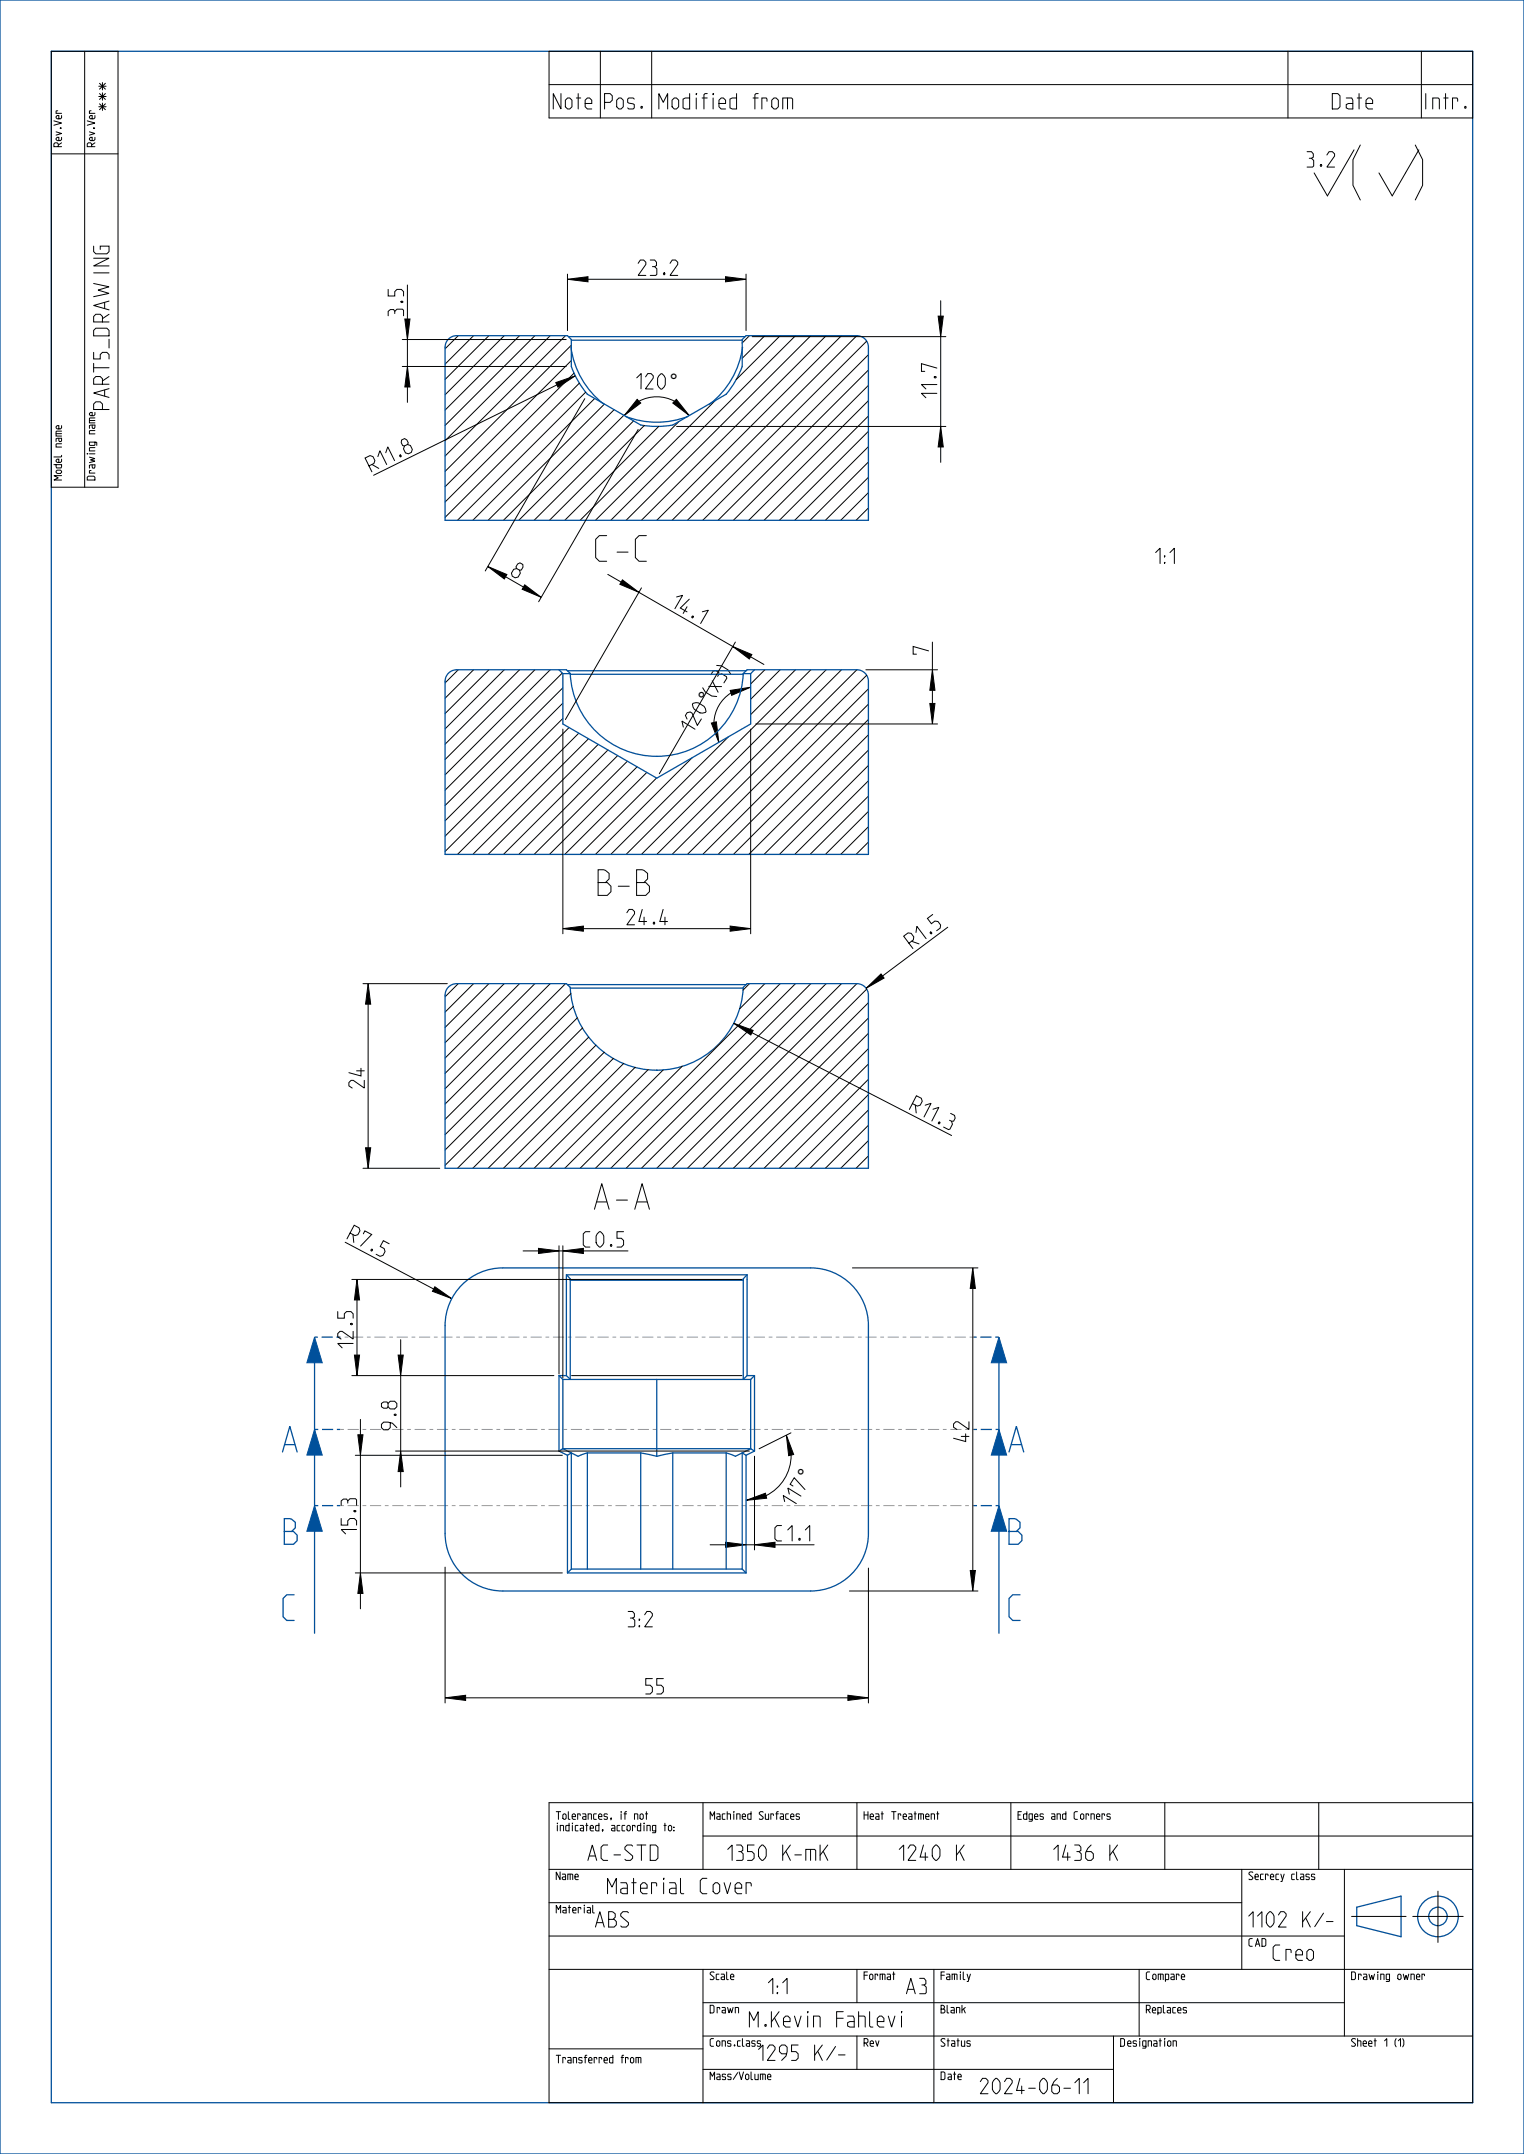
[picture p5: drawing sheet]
<svg xmlns="http://www.w3.org/2000/svg" width="297mm" height="420mm" viewBox="0 0 297 420" stroke-linecap="round" stroke-linejoin="round" font-family="sans-serif">
<path d="M89 65.5a2.25 2.25 0 0 0-2.3 2.2M111.3 71.5a17.7 17.7 0 0 0 3.2 5.4M144.6 71.5a17.7 17.7 0 0 1-3.1 5.4M167 65.5a2.25 2.25 0 0 1 2.2 2.2M124.9 82.9a17.7 17.7 0 0 0 6.2 0M89 130.6a2.25 2.25 0 0 0-2.3 2.2M167 130.6a2.25 2.25 0 0 1 2.2 2.2M89 191.8a2.25 2.25 0 0 0-2.3 2.2M111.1 192.5a16.9 16.9 0 0 0 16.9 16.2 16.9 16.9 0 0 0 16.9-16.2M167 191.8a2.25 2.25 0 0 1 2.2 2.2" fill="none" stroke="#00509b" stroke-width=".25"/>
<g fill="none" stroke="#000" stroke-width=".19">
<path d="M89.3 65.5l-2.6 2.5M92.3 65.5l-5.6 5.5M95.3 65.5l-8.6 8.5M98.3 65.5l-11.6 11.5M101.3 65.5l-14.6 14.5M104.2 65.5l-17.5 17.5M107.2 65.5l-20.5 20.4M110.2 65.5l-23.5 23.4M111.3 67.3l-24.6 24.6M111.3 70.3l-24.6 24.6M111.9 72.8l-25.2 25.1M112.9 74.7l-26.2 26.2"/>
<path d="M114.1 76.5l-24.9 25M115.9 77.7l-23.8 23.8M117.8 78.8l-22.7 22.7M119.7 79.9l-21.6 21.6M139.4 78.1l-23.4 23.4M146.1 65.5l-1.5 1.4M149.1 65.5l-4.5 4.4M152 65.5l-8.5 8.5M155 65.5l-36 36M158 65.5l-36 36M161 65.5l-36 36M164 65.5l-36 36"/>
<path d="M167 65.5l-36 36M168.9 66.5l-34.9 35M169.2 69.2l-32.2 32.3M169.2 72.2l-29.3 29.3M169.2 75.1l-26.3 26.4M169.2 78.1l-23.3 23.4M121.6 81l-20.5 20.5M123.5 82.1l-19.4 19.4M125.6 83l-18.5 18.5M128.4 83.1l-18.3 18.4M132.3 82.2l-19.2 19.3M169.2 81.1l-20.3 20.4"/>
<path d="M169.2 84.1l-17.3 17.4M169.2 87.1l-14.3 14.4M169.2 90.1l-11.3 11.4M169.2 93.1l-8.3 8.4M169.2 96.1l-5.4 5.4M169.2 99l-2.4 2.5M89.3 130.6l-2.6 2.6M92.3 130.6l-5.6 5.5M95.3 130.6l-8.6 8.5M98.3 130.6l-11.6 11.5M101.3 130.6l-14.6 14.5M104.2 130.6l-17.5 17.5"/>
<path d="M107.2 130.6l-20.5 20.5M109.6 131.2l-22.9 22.9M109.7 134.1l-23 23M109.7 137.1l-23 22.9M149.1 130.6l-2.8 2.8M152 130.6l-5.7 5.7M155 130.6l-8.7 8.7M158 130.6l-36 36M161 130.6l-36 36M164 130.6l-36 36M167 130.6l-36 36M168.9 131.7l-34.9 34.9"/>
<path d="M169.2 134.3l-32.2 32.3M169.2 137.3l-29.3 29.3M109.7 140.1l-23 22.9M110.9 141.9l-24.2 24.1M112.8 143l-23.6 23.6M114.7 144.1l-22.6 22.5M116.6 145.1l-21.5 21.5M118.5 146.2l-20.4 20.4M120.4 147.3l-19.3 19.3M122.3 148.4l-18.2 18.2M124.2 149.5l-17.1 17.1M126.1 150.6l-16 16"/>
<path d="M127.9 151.7l-14.8 14.9M134.9 147.7l-18.9 18.9M142 143.7l-23 22.9M169.2 140.3l-26.3 26.3M169.2 143.3l-23.3 23.3M169.2 146.3l-20.3 20.3M169.2 149.2l-17.3 17.4M169.2 152.2l-14.3 14.4M169.2 155.2l-11.3 11.4M169.2 158.2l-8.3 8.4M169.2 161.2l-5.4 5.4M169.2 164.2l-2.4 2.4"/>
<path d="M89.3 191.8l-2.6 2.6M92.3 191.8l-5.6 5.5M95.3 191.8l-8.6 8.5M98.3 191.8l-11.6 11.5M101.3 191.8l-14.6 14.5M104.2 191.8l-17.5 17.5M107.2 191.8l-20.5 20.5M110.2 191.8l-23.5 23.5M111.3 193.7l-24.6 24.6M111.7 196.2l-25 25M112.5 198.5l-25.8 25.7M146.1 191.8l-1.3 1.3"/>
<path d="M149.1 191.8l-5 4.9M152 191.8l-36 36M155 191.8l-36 36M158 191.8l-36 36M161 191.8l-36 36M164 191.8l-36 36M167 191.8l-36 36M168.9 192.9l-34.9 34.9M169.2 195.5l-32.2 32.3M169.2 198.5l-29.3 29.3M113.5 200.4l-26.8 26.8M114.7 202.2l-25.5 25.6"/>
<path d="M116.2 203.8l-24.1 24M117.8 205.2l-22.7 22.6M119.5 206.4l-21.4 21.4M121.5 207.4l-20.4 20.4M123.8 208.1l-19.7 19.7M126.3 208.6l-19.2 19.2M129.2 208.6l-19.1 19.2M133 207.9l-19.9 19.9M169.2 201.5l-26.3 26.3M169.2 204.5l-23.3 23.3M169.2 207.5l-20.3 20.3M169.2 210.4l-17.3 17.4"/>
<path d="M169.2 213.4l-14.3 14.4M169.2 216.4l-11.3 11.4M169.2 219.4l-8.3 8.4M169.2 222.4l-5.4 5.4M169.2 225.4l-2.4 2.4"/>
</g>
<path d="M194.7 260.7l1.5 5h-3z" fill="#00509b"/>
<path d="M194.7 260.7l1.5 5h-3z" fill="none" stroke="#00509b" stroke-width=".19"/>
<path d="M196.6 283.1l1.5-5 1.4 5M197.1 281.7h1.9" fill="none" stroke="#00509b" stroke-width=".25"/>
<path d="M61.3 260.7l1.5 5h-3z" fill="#00509b"/>
<path d="M61.3 260.7l1.5 5h-3z" fill="none" stroke="#00509b" stroke-width=".19"/>
<path d="M55.1 283.1l1.4-5 1.4 5M55.5 281.7h1.9" fill="none" stroke="#00509b" stroke-width=".25"/>
<path d="M61.3 278.7l1.5 5h-3z" fill="#00509b"/>
<path d="M61.3 278.7l1.5 5h-3z" fill="none" stroke="#00509b" stroke-width=".19"/>
<path d="M55.4 298.6h1.4l.8-.7v-1.1l-.8-.6-.3-.1h-1.1v5h1.8l.7-.7v-1.1l-.7-.7h-.4" fill="none" stroke="#00509b" stroke-width=".25"/>
<path d="M194.7 278.7l1.5 5h-3z" fill="#00509b"/>
<path d="M194.7 278.7l1.5 5h-3z" fill="none" stroke="#00509b" stroke-width=".19"/>
<path d="M196.6 298.6h1.5l.7-.7v-1.1l-.7-.6-.4-.1h-1.1v5h1.8l.7-.7v-1.1l-.7-.7h-.3" fill="none" stroke="#00509b" stroke-width=".25"/>
<path d="M61.3 293.6l1.5 5h-3z" fill="#00509b"/>
<path d="M61.3 293.6l1.5 5h-3z" fill="none" stroke="#00509b" stroke-width=".19"/>
<path d="M57.3 311h-1.4l-.7 .7v3.5l.7 .8h1.4" fill="none" stroke="#00509b" stroke-width=".25"/>
<path d="M194.7 293.6l1.5 5h-3z" fill="#00509b"/>
<path d="M194.7 293.6l1.5 5h-3z" fill="none" stroke="#00509b" stroke-width=".19"/>
<g fill="none" stroke="#00509b" stroke-width=".25">
<path d="M0 0h297v420h-297zM10 10h277v400h-277zM86.7 67.7v33.8h82.5v-33.8M89 65.5h21.6l.7 .7v5.3M110.8 65.6h34.4M111.3 67.7a16.9 16.9 0 0 0 6.4 11.1M111.3 66.3h33.3M114.5 76.9l10.4 6M141.5 76.9l-10.4 6M144.7 67.7a16.9 16.9 0 0 1-6.4 11.1M167 65.5h-21.6l-.8 .7v5.3M121.9 81.2a16.9 16.9 0 0 0 12.2 0"/>
<path d="M86.7 132.8v33.8h82.5v-33.8M89 130.6h21.4l.7 .7a16.9 16.9 0 0 0 16.9 16.2 16.9 16.9 0 0 0 16.9-16.2l.7-.7h21.4M108.9 130.6l.8 .7M109.7 131.3v9.9l18.3 10.5 18.3-10.5v-9.9M109.7 131.3h1.4M110.6 130.8h34.8M111.1 131.5h33.7M144.8 131.3h1.5M147 130.6l-.7 .7M86.7 194v33.8h82.5v-33.8M89 191.8h21.4l.7 .7M110.6 192h34.8"/>
<path d="M111.1 192.7h33.7M167 191.8h-21.4l-.7 .7M90 250.5a11.2 11.2 0 0 1 8-3.3h60a11.2 11.2 0 0 1 11.2 11.3v40.5a11.2 11.2 0 0 1-11.2 11.2h-60a11.2 11.2 0 0 1-11.3-11.2v-40.5a11.2 11.2 0 0 1 3.3-8zM110.4 248.6l.7 .8M110.4 248.6v19.6M110.4 248.6h35.2M111.1 249.4v.2h33.7v-.2M111.1 249.4v19.5M144.8 249.4l.1 19.5M145.6 248.6v19.6M145.6 248.6l-.8 .8M61.3 265.7v27.9"/>
<path d="M108.9 268.2v14.7M108.9 268.2l.8 .8M108.9 268.2h1.5M109.7 269v13.5M109.7 269h36.6M110.4 268.2l.7 .7M111.1 268.9v.1M128 269v15M144.9 268.9l-.1 .1M145.6 268.2l-.7 .7M145.6 268.2h1.4M146.3 269v13.5"/>
<path d="M147 268.2l-.7 .8M147 268.2v14.7M194.7 265.7v27.9M61.3 298.6v19.9M108.9 282.9l1.7 .9M109.7 282.5l3 1.5 1.8-.7M109.7 282.5l-.8 .4M109.7 282.5h36.6M110.6 283.8v22.9M110.6 283.8l.7-.5v22.6M114.5 283.3v22.6M114.5 283.3h10.4"/>
<path d="M124.9 283.3l3.1 .7M124.9 283.3v22.6M131.1 283.3l-3.1 .7M131.1 283.3h10.4M131.1 283.3v22.6M141.5 283.3v22.6M145.4 283.8l-.8-.5v22.6M145.4 283.8v22.9M146.3 282.5l-3 1.5-1.8-.7M146.3 282.5l.7 .4M147 282.9l-1.6 .9M194.7 298.6v19.9"/>
<path d="M110.6 306.7h34.8M111.3 305.9h33.3M111.3 305.9l-.7 .8M144.6 305.9l.8 .8M198.8 311h-1.4l-.8 .7v3.5l.8 .8h1.4M264.4 371.9l8.6-2.2v7.9l-8.6-2.1z"/>
<circle cx="280.2" cy="373.7" r="4"/>
<circle cx="280.2" cy="373.7" r="1.8"/>
</g>
<path d="M61.3 278.7h5M66.3 260.7h-5M189.7 278.7h5M194.7 260.7h-5M61.3 293.6h5M189.7 293.6h5" fill="none" stroke="#00509b" stroke-width=".25" stroke-dasharray=".7 .7 2.2 .7" stroke-linecap="butt"/>
<path d="M66.3 278.7h123.4M189.7 260.7h-123.4M66.3 293.6h123.4" fill="none" stroke="#9196a0" stroke-width=".19" stroke-dasharray=".7 .7 2.2 .7" stroke-linecap="butt"/>
<g fill="#000">
<path d="M110.6 54.5l4-.5v1zM141.4 54l4 .5-4 .5zM78.9 62.2h1l-.5 4zM79.4 71.5l.5 4h-1zM108.3 74.6l3.8-1.3-3.3 2.2zM182.8 61.6h1l-.5 4zM124.2 77.9l.7 .7-3.2 2.4zM131.8 77.9l2.5 3.1-3.2-2.4zM183.3 83.2l.5 4h-1zM95.1 110.5l3.7 1.5-.5 .9zM102.3 114l3.2 2.5-3.7-1.6zM121.3 113.1l3.2 2.4-3.7-1.6z"/>
<path d="M142.8 126.1l3.7 1.5-.5 .9zM142.3 134.6l4-.6-3.7 1.6zM181.7 130.6l.5 4h-1zM138.6 141l1-.3 .5 4zM181.2 137.2h1l-.5 4zM71.7 191.8l.5 4h-1zM109.7 181.1l4-.5v1zM143 199.5l3.8 1.4-.5 .9zM142.3 180.6l4 .5-4 .5zM168.8 192.7l2.9-2.8 .6 .8zM71.2 223.8h1l-.5 4zM69.6 249.5l.5 4h-1z"/>
<path d="M84.7 250.9l3.3 2.3-3.7-1.4zM104.9 243.4l4 .5-4 .5zM109.7 243.9l4-.5v1zM189.6 247.2l.5 4h-1zM69.1 264.2h1l-.5 4zM77.6 264.2h1l-.5 4zM153.2 279.8l1.5 3.8-1 .2zM69.7 279.8h1l-.5 4zM78.1 282.9l.5 4h-1zM145.4 292.5l3.8-1.3 .2 .9zM70.2 306.7l.5 4h-1zM141.4 300.7l4 .5-4 .5z"/>
<path d="M147 301.2l4-.5v1zM189.1 306.2h1l-.5 4zM86.7 331.1l4-.5v1zM165.2 330.6l4 .5-4 .5z"/>
</g>
<g fill="none" stroke="#000" stroke-width=".19">
<path d="M10 10h13v85h-13zM16.5 10v85M107 10h180v13h-180zM107 16.5h180M117 10v13M127 10v13M251 10v13M277 10v13M10 30h13M263.9 29.2l-5.2 9-2.6-4.5M18.2 48v1.1l.5 .4h2.1l.5-.4v-1.1h-1.8v.6M79.4 55.6v6.6"/>
<path d="M110.6 54.5l4-.5v1zM110.6 53.5v11M114.6 54.5h26.8M141.4 54l4 .5-4 .5zM145.4 53.5v11M183.3 58.6v3M78.4 71.5h31.9M78.4 66.2h31.9M78.9 62.2h1l-.5 4zM79.4 71.5l.5 4h-1zM79.4 66.2v5.3M79.4 75.5v3"/>
<path d="M108.3 74.6l3.8-1.3-3.3 2.2zM108.5 75.1l-35.7 17.6M114 77.7l-19.4 33.6M124.2 77.9l.7 .7-3.2 2.4zM124.5 78.2a7.3 7.3 0 0 1 7 0M131.8 77.9l2.5 3.1-3.2-2.4zM146.6 65.6h37.7M182.8 61.6h1l-.5 4zM183.3 65.6v17.6M124.4 83.7l-19.4 33.6M131.9 83.2h52.4M183.3 83.2l.5 4h-1z"/>
<path d="M183.3 87.2v3M95.1 110.5l3.7 1.5-.5 .9zM102.3 114l3.2 2.5-3.7-1.6zM118.4 112l2.6 1.5M121.3 113.1l3.2 2.4-3.7-1.6zM124.5 115.5l18.3 10.6M125 114.6l-14.8 25.7M142.3 134.6l4-.6-3.7 1.6zM142.8 126.1l3.7 1.5-.5 .9zM143.3 125.2l-14.8 25.7M146.3 128.1l2.6 1.5M168.7 130.6h14"/>
<path d="M181.2 137.2h1l-.5 4zM181.7 130.6l.5 4h-1zM181.7 125.2v5.4M181.7 134.6v2.6M109.7 142.2v39.9M138.6 141l1-.3 .5 4zM146.3 142.2v39.9M147.3 141.2h35.4M70.7 191.8h16.5M71.7 191.8l.5 4h-1zM71.7 195.8v28M109.7 181.1l4-.5v1z"/>
<path d="M113.7 181.1h28.6M142.3 180.6l4 .5-4 .5zM143 199.5l3.8 1.4-.5 .9zM168.8 192.7l2.9-2.8 .6 .8zM184.7 180.8l-12.7 9.5M146.5 201.4l38.9 20M70.7 227.8h15M71.2 223.8h1l-.5 4zM67.3 242.2l17.2 9.1M68.6 249.5h76M69.6 249.5l.5 4h-1zM69.6 253.5v10.7"/>
<path d="M84.7 250.9l3.3 2.3-3.7-1.4zM101.9 243.9h3M104.9 243.4l4 .5-4 .5zM108.9 242.9v25M108.9 243.9h.8M109.7 243.9l4-.5v1zM109.7 242.9v25.8M113.7 243.9h8.7M166.1 247.2h24.5M189.6 247.2l.5 4h-1zM189.6 251.2v55M68.6 268.2h39.3"/>
<path d="M69.1 264.2h1l-.5 4zM69.7 279.8h1l-.5 4zM70.2 276.8v3M77.6 264.2h1l-.5 4zM78.1 261.2v3M78.1 268.2v14.7M111.4 268.2h33.2M153.2 279.8l1.5 3.8-1 .2zM154.1 279.4l-6.2 3.1M69.2 283.8h40.4M70.2 283.8v22.9M77.1 282.9h68.9"/>
<path d="M78.1 282.9l.5 4h-1zM78.1 286.9v3M145.4 292.5l3.8-1.3 .2 .9zM147 283.9v18.3M154.2 283.7a8.8 8.8 0 0 1-4.9 7.9M69.2 306.7h40.4M70.2 306.7l.5 4h-1zM70.2 310.7v3M86.7 305.6v26.5M138.4 301.2h3M141.4 300.7l4 .5-4 .5zM145.4 301.2h1.6"/>
<path d="M147 301.2l4-.5v1zM151 301.2h7.7M165.5 310.2h25.1M169.2 305.8v26.3M189.1 306.2h1l-.5 4zM86.7 331.1l4-.5v1zM90.7 331.1h74.5M165.2 330.6l4 .5-4 .5zM107 351.5h180v58.5h-180zM137 358h150M137 351.5v13M167 351.5v13"/>
<path d="M197 351.5v13M227 351.5v13M257 351.5v13M107 364.5h180M107 371h135M107 377.5h155M242 364.5v19.5M262 364.5v32.5M263.4 373.7h10.6M275.3 373.7h9.8M280.2 368.7v10M107 384h180"/>
<path d="M107 399.5h30M137 390.5h125M137 397h150M137 384v26M167 384v6.5M167 397v6.5M182 384v26M217 397v13M222 384v13M137 403.5h80"/>
</g>
<text font-size="13" x="263.7" y="38.3">( )</text>
<g font-size="6.5">
<text x="116.3" y="109.4">C-C</text>
<text x="116.3" y="174.6">B-B</text>
<text x="116.3" y="235.8">A-A</text>
</g>
<g font-size="4.1">
<text x="130.5" y="75.9" transform="rotate(1 130.5 75.9)">°</text>
<text x="138.4" y="137.5" transform="rotate(-58 138.4 137.5)">°</text>
<text x="157.8" y="289" transform="rotate(-58 157.8 289)">°</text>
</g>
<g font-size="3.9">
<text x="21.3" y="21.5" transform="rotate(-90 21.3 21.5)">***</text>
<text x="107.3" y="21.2">Note</text>
<text x="117.3" y="21.2">Pos.</text>
<text x="128.4" y="21.2">Modified from</text>
<text x="259.3" y="21.2">Date</text>
<text x="276.1" y="21.2">Intr.</text>
<text x="254.7" y="32.6">3.2</text>
<text x="124.4" y="53.7">23.2</text>
<text x="78.6" y="61.6" transform="rotate(-90 78.6 61.6)">3.5</text>
<text x="124.1" y="75.8" transform="rotate(1 124.1 75.8)">120°</text>
<text x="182.6" y="77.6" transform="rotate(-90 182.6 77.6)">11.7</text>
<text x="21.3" y="79.8" transform="rotate(-90 21.3 79.8)">PART5_DRAWING</text>
<text x="72.5" y="92" transform="rotate(-26 72.5 92)">R11.8</text>
<text x="99.5" y="112.1" transform="rotate(30 99.5 112.1)">8</text>
<text x="222.7" y="109.9">1:1</text>
<text x="130.8" y="118.3" transform="rotate(30 130.8 118.3)">14.1</text>
<text x="181" y="127.6" transform="rotate(-90 181 127.6)">7</text>
<text x="135" y="142.9" transform="rotate(-58 135 142.9)">120°(x3)</text>
<text x="122.2" y="180.3">24.4</text>
<text x="177.9" y="184.9" transform="rotate(-37 177.9 184.9)">R1.5</text>
<text x="71" y="212.2" transform="rotate(-90 71 212.2)">24</text>
<text x="177.2" y="216.3" transform="rotate(27 177.2 216.3)">R11.3</text>
<text x="67.6" y="241.6" transform="rotate(28 67.6 241.6)">R7.5</text>
<text x="113.7" y="243.2">C0.5</text>
<text x="68.8" y="262.8" transform="rotate(-90 68.8 262.8)">12.5</text>
<text x="77.3" y="278.8" transform="rotate(-90 77.3 278.8)">9.8</text>
<text x="188.8" y="281.1" transform="rotate(-90 188.8 281.1)">42</text>
<text x="154.7" y="293.9" transform="rotate(-58 154.7 293.9)">117°</text>
<text x="69.5" y="299.1" transform="rotate(-90 69.5 299.1)">15.3</text>
<text x="151" y="300.5">C1.1</text>
<text x="121" y="317.2">3:2</text>
<text x="125.8" y="330.3">55</text>
<text x="115" y="362.7">AC-STD</text>
<text x="141.5" y="362.7">1350 K-mK</text>
<text x="175" y="362.7">1240 K</text>
<text x="205" y="362.7">1436 K</text>
<text x="117.8" y="369.2">Material Cover</text>
<text x="115.4" y="375.7">ABS</text>
<text x="242.6" y="375.7">1102 K/-</text>
<text x="248.1" y="382.2">Creo</text>
<text x="148.5" y="388.7">1:1</text>
<text x="176.6" y="388.7">A3</text>
<text x="145.4" y="395.2">M.Kevin Fahlevi</text>
<text x="147.8" y="401.7">1295 K/-</text>
<text x="190.4" y="408.2">2024-06-11</text>
</g>
<g font-size="2">
<text x="12" y="28.6" transform="rotate(-90 12 28.6)">Rev.Ver</text>
<text x="18.5" y="28.6" transform="rotate(-90 18.5 28.6)">Rev.Ver</text>
<text x="12" y="93.6" transform="rotate(-90 12 93.6)">Model name</text>
<text x="18.5" y="93.6" transform="rotate(-90 18.5 93.6)">Drawing name</text>
<text x="108.4" y="354.7">Tolerances, if not</text>
<text x="108.4" y="357">indicated, according to:</text>
<text x="138.4" y="354.7">Machined Surfaces</text>
<text x="168.4" y="354.7">Heat Treatment</text>
<text x="198.4" y="354.7">Edges and Corners</text>
<text x="108.4" y="366.5">Name</text>
<text x="243.4" y="366.5">Secrecy class</text>
<text x="108.4" y="373">Material</text>
<text x="243.4" y="379.5">CAD</text>
<text x="138.4" y="386">Scale</text>
<text x="168.4" y="386">Format</text>
<text x="183.4" y="386">Family</text>
<text x="223.4" y="386">Compare</text>
<text x="263.4" y="386">Drawing owner</text>
<text x="138.4" y="392.5">Drawn</text>
<text x="183.4" y="392.5">Blank</text>
<text x="223.4" y="392.5">Replaces</text>
<text x="138.4" y="399">Cons.class</text>
<text x="168.4" y="399">Rev</text>
<text x="183.4" y="399">Status</text>
<text x="218.4" y="399">Designation</text>
<text x="263.4" y="399">Sheet 1 (1)</text>
<text x="108.4" y="402.2">Transferred from</text>
<text x="138.4" y="405.5">Mass/Volume</text>
<text x="183.4" y="405.5">Date</text>
</g>
</svg>
